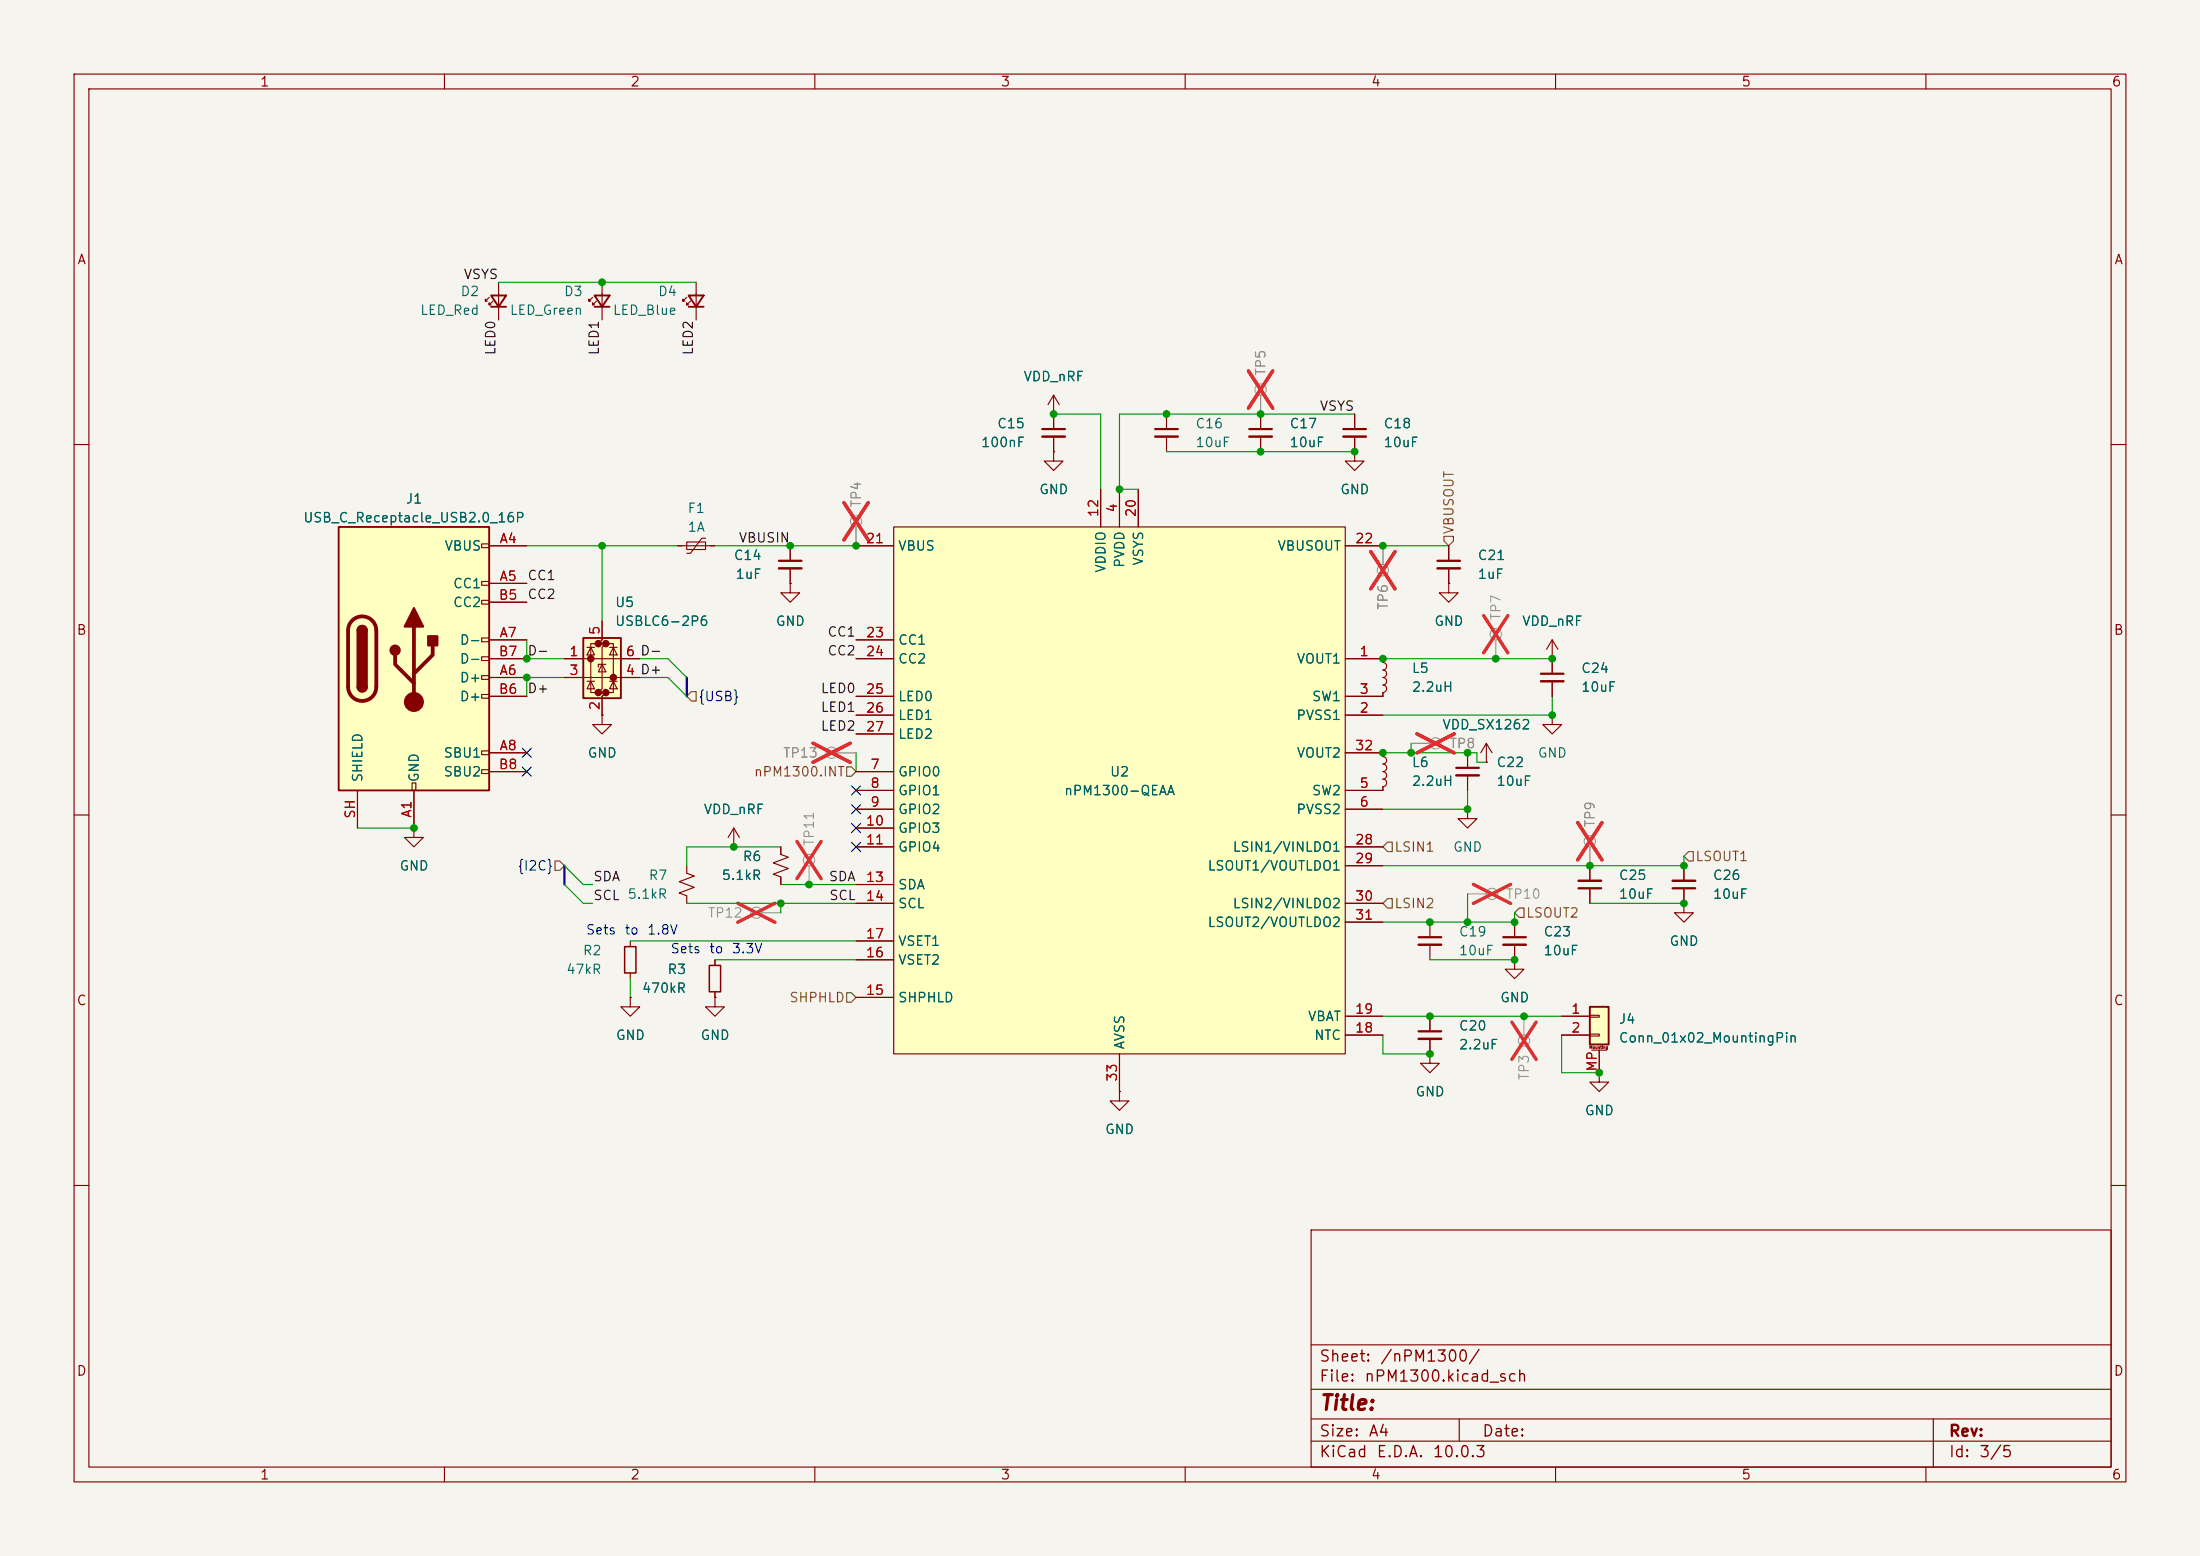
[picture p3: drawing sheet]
<svg xmlns="http://www.w3.org/2000/svg" width="297mm" height="210mm" viewBox="0 0 297 210" stroke-linecap="round" stroke-linejoin="round" font-family="sans-serif">
<path d="M0 0h297v210h-297z" fill="#f5f4ef" stroke="#f5f4ef" stroke-width=".14"/>
<g fill="none" stroke="#840000" stroke-width=".15">
<path d="M10 10h277v190h-277zM12 12h273v186h-273zM60 10v2M110 10v2M160 10v2M210 10v2M260 10v2M10 60h2M285 60h2M10 110h2M198.1 109.2v1.3h1.3l-1.3 1.3-1.3-1.3h1.3M198.1 109.2h.1"/>
<path d="M198.1 101.6v2M198.1 104.6v2.1M285 110h2M96.5 134.6v1.3h1.3l-1.3 1.3-1.3-1.3h1.3M96.5 134.6h.1M151.1 147.3v1.3h1.3l-1.3 1.3-1.2-1.3h1.2M151.1 147.3h.1M10 160h2M177 166h108v32h-108zM285 160h2M60 198v2M110 198v2"/>
<path d="M160 198v2M177 194.5h108M177 191.5h108M177 187.5h108M177 181.5h108M197 191.5v3M210 198v2M260 198v2M261 191.5v6.5"/>
</g>
<g fill="none" stroke="#9c9b98" stroke-width=".15">
<path d="M115.6 71.1v2.6"/>
<circle cx="115.6" cy="70.4" r=".76"/>
</g>
<path d="M113.9 67.8l3.3 5.1M117.2 67.8l-3.3 5.1" fill="none" stroke="#e12e31" stroke-width=".46"/>
<path d="M196.6 103.6h3" fill="none" stroke="#840000" stroke-width=".3"/>
<path d="M196.6 104.6h3" fill="none" stroke="#840000" stroke-width=".33"/>
<path d="M120.6 71.1h61v71.1h-61z" fill="#ffffc2"/>
<g fill="none" stroke="#840000" stroke-width=".15">
<path d="M115.6 73.7h5M120.6 71.1h61v71.1h-61zM148.6 66v5.1M151.1 66v5.1M153.7 66v5.1M181.6 73.7h5.1M115.6 88.9h5M115.6 94h5M115.6 86.4h5M115.6 96.5h5M115.6 99.1h5M181.6 88.9h5.1"/>
<path d="M181.6 94h5.1M181.6 96.5h5.1M55.9 111.8v1.2h1.2l-1.2 1.3-1.3-1.3h1.3M55.9 111.8h.1M92.7 116.8v1.1l1 .3-2 .8 2 .8-2 .7 1 .4v1M115.6 106.7h5M115.6 104.1h5M115.6 109.2h5M115.6 111.8h5M115.6 114.3h5M115.6 119.4h5M181.6 106.7h5.1"/>
<path d="M181.6 109.2h5.1M181.6 114.3h5.1M181.6 116.8h5.1M181.6 101.6h5.1M214.6 116.8v2.1M214.6 119.9v2M227.3 116.8v2.1M227.3 119.9v2M85.1 127v.8M85.1 131.3v.8M115.6 121.9h5M115.6 134.6h5"/>
<path d="M115.6 129.5h5M115.6 127h5M181.6 121.9h5.1M181.6 139.7h5.1M181.6 137.2h5.1M181.6 124.5h5.1M193 124.5v2M193 127.5v2M204.5 129.5v1.3h1.2l-1.2 1.3-1.3-1.3h1.3M204.5 129.5h.1M151.1 142.2v5.1"/>
</g>
<g fill="none" stroke="#9c9b98" stroke-width=".15">
<path d="M214.6 114.3v2.5"/>
<circle cx="214.6" cy="113.5" r=".76"/>
</g>
<path d="M213 111l3.3 5.1M216.3 111l-3.3 5.1" fill="none" stroke="#e12e31" stroke-width=".46"/>
<path d="M213.1 119.9h3.1M225.8 119.9h3.1M191.5 126.5h3.1" fill="none" stroke="#840000" stroke-width=".3"/>
<path d="M213.1 118.9h3.1M225.8 118.9h3.1M191.5 127.5h3.1" fill="none" stroke="#840000" stroke-width=".33"/>
<path d="M84.3 127.8h1.6v3.5h-1.6z" fill="none" stroke="#840000" stroke-width=".2"/>
<path d="M45.7 71.1h20.3v35.6h-20.3z" fill="#ffffc2"/>
<g fill="none" stroke="#840000" stroke-width=".15">
<path d="M67.3 38.1v5.1M66 40.1l-.5 .5v-.2v.2h.3M66.5 40.6l-.5 .5v-.2v.2h.3M142.2 55.9h.1M142.2 53.3l-.7 1.3M142.2 53.3l.8 1.3M142.2 53.3v4.6M142.2 58.9v2.1M65 73.4h1v.5h-1zM65 78.5h1v.5h-1zM66 73.7h5.1M66 78.7h5.1"/>
<path d="M106.7 78.7v1.3h1.2l-1.2 1.3-1.3-1.3h1.3M106.7 78.7h.1M142.2 61v1.2h1.3l-1.3 1.3-1.2-1.3h1.2M142.2 61h.1M65 81h1v.5h-1zM65 86.1h1v.5h-1zM65 88.6h1v.6h-1zM65 91.2h1v.5h-1zM65 93.7h1v.5h-1zM66 91.4h5.1M66 86.4h5.1M66 81.3h5.1"/>
<path d="M66 94h5.1M66 88.9h5.1M81.3 96.5v1.3h1.2l-1.2 1.3-1.3-1.3h1.3M81.3 96.5h.1M48.3 106.7v5.1M55.6 105.7h.5v1h-.5zM55.9 106.7v5.1M65 101.3h1v.6h-1zM65 103.9h1v.5h-1zM66 101.6h5.1M66 104.1h5.1M99.1 114.3h.1"/>
<path d="M99.1 111.8l-.8 1.2M99.1 111.8l.7 1.2M99.1 111.8v2.5M105.4 114.3v1l1 .4-2 .8 2 .7-2 .8 1 .4v1"/>
</g>
<path d="M66.3 39.9h2l-1 1.5zM66.3 41.4h2M45.7 71.1h20.3v35.6h-20.3zM48.3 85.1a.64 .64 0 0 1 .6-.6 .64 .64 0 0 1 .6 .6M48.3 92.7a.64 .64 0 0 0 .6 .6 .64 .64 0 0 0 .6-.6" fill="none" stroke="#840000" stroke-width=".25"/>
<path d="M47.5 83.8a1.9 1.9 0 0 1 2.1-.5 1.9 1.9 0 0 1 1.2 1.8v7.6a1.91 1.91 0 0 1-1.9 1.9 1.91 1.91 0 0 1-1.9-1.9v-7.6a1.9 1.9 0 0 1 .5-1.3zM53.3 88.4v1.3l2.6 2.5M55.9 84.6v10.1M58.4 87.1v1.3l-2.5 2.5" fill="none" stroke="#840000" stroke-width=".51"/>
<g fill="#840000" stroke="#840000" stroke-width=".25">
<path d="M48.3 85.1h1.2v7.6h-1.2z"/>
<path d="M48.4 84.6a.64 .64 0 0 1 .7-.1 .64 .64 0 0 1 .4 .6h-1.2z"/>
<path d="M48.3 92.7h1.2a.64 .64 0 0 1-.6 .6 .64 .64 0 0 1-.6-.6z"/>
<path d="M55.9 82l1.2 2.6h-2.5z"/>
<path d="M57.8 85.9h1.3v1.2h-1.3z"/>
<circle cx="53.3" cy="87.8" r=".63"/>
</g>
<circle cx="55.9" cy="94.7" r="1.27" fill="#840000" stroke="#840000" stroke-width=".15"/>
<path d="M140.7 57.9h3.1" fill="none" stroke="#840000" stroke-width=".3"/>
<path d="M140.7 58.9h3.1" fill="none" stroke="#840000" stroke-width=".33"/>
<path d="M78.7 86.1h5.1v8.1h-5.1z" fill="#ffffc2"/>
<g fill="#840000" stroke="#840000" stroke-width=".51">
<circle cx="79.8" cy="88.9" r=".25"/>
<circle cx="80.8" cy="86.9" r=".25"/>
<circle cx="80.8" cy="93.5" r=".25"/>
<circle cx="81.8" cy="86.9" r=".25"/>
<circle cx="81.8" cy="93.5" r=".25"/>
<circle cx="82.8" cy="91.4" r=".25"/>
</g>
<g fill="none" stroke="#840000" stroke-width=".15">
<path d="M81.3 38.1v5.1M94 38.1v5.1M80 40.1l-.5 .5v-.2v.2h.3M80.5 40.6l-.5 .5v-.2v.2h.3M92.7 40.1l-.5 .5v-.2v.2h.3M93.2 40.6l-.5 .5v-.2v.2h.3M157.5 55.9v2M157.5 58.9v2.1M91.4 73.7h5.1M92.7 73.2h2.5v1h-2.5zM95.2 72.6h-.5l-1.5 2.1h-.5M106.7 73.7v2"/>
<path d="M106.7 76.7v2M195.6 78.7v1.3h1.2l-1.2 1.3-1.3-1.3h1.3M195.6 78.7h.1M195.6 73.7v2M195.6 76.7v2M76.2 88.9h10.2M76.2 91.4h10.2M79.2 91.9h1.1M79.2 87.4h1.1M79.8 87.4l.5 1h-1.1zM79.8 91.9l.5 1.1h-1.1zM80.8 86.9h-1v6.6h1"/>
<path d="M81.3 83.8v2.6l-.5 .5h1l-.5 .5v5.6l-.5 .5h1l-.5 .5v2.5M81.3 89.7l.5 1h-1zM81.8 89.7h-1v.3M81.8 86.9h1v6.6h-1M82.3 91.9h1M82.3 87.4h1M82.8 87.4l.5 1h-1zM82.8 91.9l.5 1.1h-1zM193 137.2v2M227.3 121.9v1.3h1.3l-1.3 1.3-1.2-1.3h1.2M227.3 121.9h.1M193 142.2v1.3h1.3l-1.3 1.3-1.2-1.3h1.2"/>
<path d="M193 142.2h.1M193 140.2v2"/>
</g>
<path d="M80.3 39.9h2l-1 1.5zM93 39.9h2l-1 1.5zM80.3 41.4h2M93 41.4h2M78.7 86.1h5.1v8.1h-5.1z" fill="none" stroke="#840000" stroke-width=".25"/>
<path d="M156 57.9h3M105.2 75.7h3M194.1 75.7h3M191.5 139.2h3.1" fill="none" stroke="#840000" stroke-width=".3"/>
<path d="M156 58.9h3M105.2 76.7h3M194.1 76.7h3M191.5 140.2h3.1" fill="none" stroke="#840000" stroke-width=".33"/>
<g fill="none" stroke="#9c9b98" stroke-width=".15">
<path d="M186.7 73.7v2.5M201.9 86.4v2.5M109.2 116.8v2.6M113 101.6h2.6M205.7 137.2v2.5"/>
<circle cx="186.7" cy="77" r=".76"/>
<circle cx="201.9" cy="85.6" r=".76"/>
<circle cx="109.2" cy="116.1" r=".76"/>
<circle cx="112.3" cy="101.6" r=".76"/>
<circle cx="205.7" cy="140.5" r=".76"/>
</g>
<path d="M185.1 74.4l3.2 5.1M188.3 74.4l-3.2 5.1M200.3 83.1l3.3 5M203.6 83.1l-3.3 5M107.6 113.6l3.3 5M109.8 100.3l5 2.6M110.9 113.6l-3.3 5M114.8 100.3l-5 2.6M204.1 137.9l3.3 5.1M207.4 137.9l-3.3 5.1" fill="none" stroke="#e12e31" stroke-width=".46"/>
<path d="M214.6 135.9h2.6v5.1h-2.6z" fill="#ffffc2"/>
<path d="M214.6 135.9h2.6v5.1h-2.6z" fill="none" stroke="#840000" stroke-width=".25"/>
<g fill="none" stroke="#840000" stroke-width=".15">
<path d="M142.2 55.9h.1M142.2 55.9v2M142.2 58.9v2.1M170.2 55.9v2M170.2 58.9v2.1M182.9 55.9v2M182.9 58.9v2.1M66 73.7h5.1M66 78.7h5.1M106.7 78.7h.1M106.7 73.7v2M106.7 76.7v2"/>
<path d="M115.6 73.7h5M142.2 61h.1M148.6 66v5.1M151.1 66v5.1M153.7 66v5.1M181.6 73.7h5.1M182.9 61v1.2h1.2l-1.2 1.3-1.3-1.3h1.3M182.9 61h.1M195.6 78.7h.1M195.6 73.7v2M195.6 76.7v2M66 91.4h5.1"/>
<path d="M66 86.4h5.1M66 81.3h5.1M66 94h5.1M66 88.9h5.1M76.2 91.4h2.5M76.2 88.9h2.5M81.3 96.5h.1M81.3 83.8v2.6M81.3 94v2.5M83.8 91.4h2.6M83.8 88.9h2.6M115.6 86.4h5"/>
<path d="M115.6 94h5M115.6 88.9h5M115.6 96.5h5M115.6 99.1h5M181.6 88.9h5.1v.5a.51 .51 0 0 1 .5 .5 .51 .51 0 0 1-.5 .5 .5 .5 0 0 1 .5 .5 .5 .5 0 0 1-.5 .5 .51 .51 0 0 1 .5 .5 .51 .51 0 0 1-.5 .6M181.6 96.5h5.1M186.7 92.5a.5 .5 0 0 1 .5 .5 .5 .5 0 0 1-.5 .5M186.7 93.5v.5h-5.1M209.5 88.9h.1M209.5 96.5v1.3h1.3l-1.3 1.3-1.2-1.3h1.2M209.5 96.5h.1M209.5 86.4v4.5"/>
<path d="M209.5 91.9v2.1M209.5 86.4l-.7 1.2M209.5 86.4l.8 1.2M48.3 106.7v5.1M55.9 111.8h.1M55.9 106.7v5.1M66 101.6h5.1M66 104.1h5.1M99.1 114.3h.1M105.4 114.3v1M105.4 118.4v1M115.6 104.1h5"/>
<path d="M115.6 106.7h5M115.6 109.2h5M115.6 111.8h5M115.6 114.3h5M115.6 119.4h5M181.6 101.6h5.1v.5M181.6 109.2h5.1M181.6 114.3h5.1M181.6 116.8h5.1M186.7 105.1a.51 .51 0 0 1 .5 .6 .51 .51 0 0 1-.5 .5v.5h-5.1M186.7 103.1a.51 .51 0 0 1 .5 .5 .51 .51 0 0 1-.5 .5 .51 .51 0 0 1 .5 .6 .51 .51 0 0 1-.5 .5M186.7 102.1a.5 .5 0 0 1 .5 .5 .5 .5 0 0 1-.5 .5"/>
<path d="M198.1 101.6v2M198.1 104.6v2.1M200.7 102.9h.1M200.7 100.3l-.8 1.3M200.7 100.3l.7 1.3M200.7 100.3v2.6M214.6 116.8v2.1M214.6 119.9v2M227.3 116.8v2.1M227.3 119.9v2M85.1 134.6v1.3h1.3l-1.3 1.3-1.3-1.3h1.3M85.1 134.6h.1"/>
<path d="M96.5 134.6h.1M96.5 129.5v.8M96.5 133.9v.7M115.6 121.9h5M115.6 134.6h5M115.6 129.5h5M115.6 127h5M181.6 137.2h5.1M181.6 139.7h5.1M181.6 121.9h5.1M181.6 124.5h5.1M193 137.2v2"/>
<path d="M204.5 129.5h.1M204.5 124.5v2M204.5 127.5v2M210.8 137.2h3.8M210.8 139.7h3.8M214.6 137h1.3v.3h-1.3zM214.6 139.6h1.3v.2h-1.3zM227.3 121.9h.1M151.1 147.3h.1M151.1 142.2v5.1M193 142.2h.1M193 140.2v2"/>
<path d="M214.9 141.7h2M215.9 144.8v1.3h1.3l-1.3 1.2-1.3-1.2h1.3M215.9 144.8h.1M215.9 141.7v3.1"/>
</g>
<g fill="none" stroke="#9c9b98" stroke-width=".15">
<path d="M170.2 53.3v2.6M115.6 71.1v2.6M186.7 73.7v2.5M113 101.6h2.6M190.5 100.3h2.5M214.6 114.3v2.5M102.9 123.2h2.5M198.1 120.7h2.6"/>
<circle cx="170.2" cy="52.6" r=".76"/>
<circle cx="193.8" cy="100.3" r=".76"/>
<circle cx="102.1" cy="123.2" r=".76"/>
<circle cx="201.4" cy="120.6" r=".76"/>
</g>
<g fill="none" stroke="#e12e31" stroke-width=".46">
<path d="M168.5 50.1l3.3 5M171.8 50.1l-3.3 5M113.9 67.8l3.3 5.1M117.2 67.8l-3.3 5.1M185.1 74.4l3.2 5.1M188.3 74.4l-3.2 5.1M191.3 99l5 2.6M196.3 99l-5 2.6M109.8 100.3l5 2.6M114.8 100.3l-5 2.6M198.9 119.4l5 2.5M203.9 119.4l-5 2.5"/>
<path d="M213 111l3.3 5.1M216.3 111l-3.3 5.1M99.6 121.9l5 2.6M104.6 121.9l-5 2.6"/>
</g>
<path d="M168.7 57.9h3M181.4 57.9h3M208 90.9h3.1M202.9 126.5h3.1" fill="none" stroke="#840000" stroke-width=".3"/>
<path d="M168.7 58.9h3M181.4 58.9h3M208 91.9h3.1M202.9 127.5h3.1" fill="none" stroke="#840000" stroke-width=".33"/>
<path d="M95.8 130.3h1.5v3.6h-1.5z" fill="none" stroke="#840000" stroke-width=".2"/>
<path d="M194.9 72.4h1.3v.6l-.6 .7-.7-.7zM93.3 93.3h.7v1.3h-.7l-.6-.6zM74.9 116.2h.7l.6 .6-.6 .7h-.7zM114.3 103.5h.6l.7 .6-.7 .7h-.6zM186.7 114.3l.6-.6h.7v1.2h-.7zM228 114.9h.6v1.3h-.6l-.7-.6zM114.3 134h.6l.7 .6-.7 .7h-.6zM187.3 121.3h.7v1.3h-.7l-.6-.7zM205.1 122.6h.6v1.2h-.6l-.6-.6z" fill="none" stroke="#725600" stroke-width=".15"/>
<path d="M92.7 91.4v2.6M76.2 116.8v2.6" fill="none" stroke="#000084" stroke-width=".3"/>
<g fill="none" stroke="#009600" stroke-width=".15">
<path d="M67.3 38.1h26.7M142.2 55.9h6.4v10.1M182.9 55.9h-31.8v10.1h2.6M71.1 73.7h20.3M81.3 73.7v10.1M96.5 73.7h19.1M157.5 61h25.4M186.7 73.7h8.9M71.1 86.4v2.5h5.1M76.2 91.4h-5.1v2.6M86.4 88.9h3.8l2.5 2.5M86.4 91.4h3.8l2.5 2.6"/>
<path d="M186.7 88.9h22.8M209.5 94v2.5h-22.8M48.3 111.8h7.6M76.2 116.8l2.5 2.6h1.3M76.2 119.4l2.5 2.5h1.3M105.4 119.4h10.2M105.4 114.3h-12.7v2.5M115.6 101.6v2.5M186.7 101.6h12.7v1.3h1.3M190.5 100.3v1.3M198.1 106.7v2.5h-11.4M227.3 115.6v1.2h-40.6"/>
<path d="M85.1 132.1v2.5M85.1 127h30.5M92.7 121.9h22.9M96.5 129.5h19.1M105.4 121.9v1.3M186.7 137.2h24.1M186.7 139.7v2.5h6.3M193 129.5h11.5M198.1 120.7v3.8M204.5 123.2v1.3h-17.8M210.8 139.7v5.1h5.1M214.6 121.9h12.7"/>
</g>
<path d="M70.5 103.5l1.2 1.2M70.5 101l1.2 1.2M71.7 103.5l-1.2 1.2M71.7 101l-1.2 1.2M115 108.6l1.2 1.2M115 111.2l1.2 1.2M115 113.7l1.2 1.2M115 106.1l1.2 1.2M116.2 108.6l-1.2 1.2M116.2 111.2l-1.2 1.2M116.2 113.7l-1.2 1.2M116.2 106.1l-1.2 1.2" fill="none" stroke="#000084" stroke-width=".15"/>
<g fill="#009600" stroke="#009600" stroke-width=".14">
<circle cx="186.7" cy="101.6" r=".46"/>
<circle cx="198.1" cy="101.6" r=".46"/>
<circle cx="190.5" cy="101.6" r=".46"/>
<circle cx="186.7" cy="88.9" r=".46"/>
<circle cx="170.2" cy="55.9" r=".46"/>
<circle cx="170.2" cy="61" r=".46"/>
<circle cx="186.7" cy="73.7" r=".46"/>
<circle cx="182.9" cy="61" r=".46"/>
<circle cx="209.5" cy="88.9" r=".46"/>
<circle cx="201.9" cy="88.9" r=".46"/>
<circle cx="209.5" cy="96.5" r=".46"/>
<circle cx="55.9" cy="111.8" r=".46"/>
<circle cx="99.1" cy="114.3" r=".46"/>
<circle cx="106.7" cy="73.7" r=".46"/>
<circle cx="151.1" cy="66" r=".46"/>
<circle cx="157.5" cy="55.9" r=".46"/>
<circle cx="142.2" cy="55.9" r=".46"/>
<circle cx="115.6" cy="73.7" r=".46"/>
<circle cx="227.3" cy="121.9" r=".46"/>
<circle cx="227.3" cy="116.8" r=".46"/>
<circle cx="193" cy="124.5" r=".46"/>
<circle cx="198.1" cy="124.5" r=".46"/>
<circle cx="204.5" cy="129.5" r=".46"/>
<circle cx="205.7" cy="137.2" r=".46"/>
<circle cx="215.9" cy="144.8" r=".46"/>
<circle cx="193" cy="137.2" r=".46"/>
<circle cx="193" cy="142.2" r=".46"/>
<circle cx="204.5" cy="124.5" r=".46"/>
<circle cx="214.6" cy="116.8" r=".46"/>
<circle cx="198.1" cy="109.2" r=".46"/>
<circle cx="81.3" cy="73.7" r=".46"/>
<circle cx="71.1" cy="88.9" r=".46"/>
<circle cx="71.1" cy="91.4" r=".46"/>
<circle cx="81.3" cy="38.1" r=".46"/>
<circle cx="109.2" cy="119.4" r=".46"/>
<circle cx="105.4" cy="121.9" r=".46"/>
</g>
<text font-size="2" fill="#840000" x="178" y="190.8">Title:</text>
<g font-size="1.5" fill="#840000">
<text x="178" y="184.2">Sheet:</text>
<text x="186.2" y="184.2">/nPM1300/</text>
<text x="178" y="186.9">File:</text>
<text x="184.1" y="186.9">nPM1300.kicad_sch</text>
<text x="178" y="197.1">KiCad</text>
<text x="178" y="194.3">Size:</text>
<text x="184.7" y="194.3">A4</text>
<text x="185.7" y="197.1">E.D.A.</text>
<text x="193.3" y="197.1">10.0.3</text>
<text x="200" y="194.3">Date:</text>
<text x="263" y="194.3">Rev:</text>
<text x="263" y="197.1">Id:</text>
<text x="267.1" y="197.1">3/5</text>
</g>
<g font-size="1.3" fill="#840000">
<text x="35" y="12">1</text>
<text x="85" y="12">2</text>
<text x="135" y="12">3</text>
<text x="185" y="12">4</text>
<text x="235" y="12">5</text>
<text x="285" y="12">6</text>
<text x="10.3" y="36">A</text>
<text x="285.3" y="36">A</text>
<text x="10.3" y="86">B</text>
<text x="285.3" y="86">B</text>
<text x="10.3" y="136">C</text>
<text x="285.3" y="136">C</text>
<text x="10.3" y="186">D</text>
<text x="285.3" y="186">D</text>
<text x="35" y="200">1</text>
<text x="85" y="200">2</text>
<text x="135" y="200">3</text>
<text x="185" y="200">4</text>
<text x="235" y="200">5</text>
<text x="285" y="200">6</text>
</g>
<g font-size="1.3" fill="#006464">
<text x="62.1" y="40.3">D2</text>
<text x="76" y="40.3">D3</text>
<text x="88.7" y="40.3">D4</text>
<text x="56.6" y="42.8">LED_Red</text>
<text x="68.7" y="42.8">LED_Green</text>
<text x="82.6" y="42.8">LED_Blue</text>
<text x="138.1" y="51.8">VDD_nRF</text>
<text x="134.5" y="58.1">C15</text>
<text x="161.3" y="58.1">C16</text>
<text x="174" y="58.1">C17</text>
<text x="186.7" y="58.1">C18</text>
<text x="132.4" y="60.7">100nF</text>
<text x="161.3" y="60.7">10uF</text>
<text x="174" y="60.7">10uF</text>
<text x="186.7" y="60.7">10uF</text>
<text x="40.8" y="70.8">USB_C_Receptacle_USB2.0_16P</text>
<text x="54.7" y="68.3">J1</text>
<text x="92.7" y="69.6">F1</text>
<text x="140.2" y="67">GND</text>
<text x="180.8" y="67">GND</text>
<text x="59.9" y="74.6">VBUS</text>
<text x="92.7" y="72.1">1A</text>
<text x="99" y="75.9">C14</text>
<text x="121.2" y="74.6">VBUS</text>
<text x="149.6" y="77.4" transform="rotate(-90 149.6 77.4)">VDDIO</text>
<text x="152.1" y="76.7" transform="rotate(-90 152.1 76.7)">PVDD</text>
<text x="154.6" y="76.4" transform="rotate(-90 154.6 76.4)">VSYS</text>
<text x="172.4" y="74.6">VBUSOUT</text>
<text x="199.4" y="75.9">C21</text>
<text x="61.1" y="79.7">CC1</text>
<text x="61.1" y="82.3">CC2</text>
<text x="82.9" y="82.3">U5</text>
<text x="99.2" y="78.4">1uF</text>
<text x="199.4" y="78.4">1uF</text>
<text x="62" y="87.3">D-</text>
<text x="62" y="89.9">D-</text>
<text x="82.9" y="84.8">USBLC6-2P6</text>
<text x="104.6" y="84.8">GND</text>
<text x="121.2" y="87.3">CC1</text>
<text x="121.2" y="89.9">CC2</text>
<text x="175" y="89.9">VOUT1</text>
<text x="193.5" y="84.8">GND</text>
<text x="205.4" y="84.8">VDD_nRF</text>
<text x="62" y="92.4">D+</text>
<text x="62" y="95">D+</text>
<text x="121.2" y="95">LED0</text>
<text x="177" y="95">SW1</text>
<text x="190.5" y="93.7">2.2uH</text>
<text x="190.5" y="91.1">L5</text>
<text x="213.4" y="91.1">C24</text>
<text x="213.4" y="93.7">10uF</text>
<text x="121.2" y="97.5">LED1</text>
<text x="121.2" y="100">LED2</text>
<text x="174.9" y="97.5">PVSS1</text>
<text x="194.6" y="98.8">VDD_SX1262</text>
<text x="49.2" y="105.7" transform="rotate(-90 49.2 105.7)">SHIELD</text>
<text x="56.9" y="105.7" transform="rotate(-90 56.9 105.7)">GND</text>
<text x="59.8" y="102.6">SBU1</text>
<text x="59.8" y="105.1">SBU2</text>
<text x="79.2" y="102.6">GND</text>
<text x="121.2" y="105.1">GPIO0</text>
<text x="121.2" y="107.7">GPIO1</text>
<text x="143.6" y="107.7">nPM1300-QEAA</text>
<text x="149.8" y="105.1">U2</text>
<text x="175" y="102.6">VOUT2</text>
<text x="177" y="107.7">SW2</text>
<text x="190.5" y="106.4">2.2uH</text>
<text x="190.5" y="103.8">L6</text>
<text x="201.9" y="103.8">C22</text>
<text x="201.9" y="106.4">10uF</text>
<text x="207.5" y="102.6">GND</text>
<text x="94.9" y="110.2">VDD_nRF</text>
<text x="121.2" y="110.2">GPIO2</text>
<text x="121.2" y="112.7">GPIO3</text>
<text x="174.9" y="110.2">PVSS2</text>
<text x="53.8" y="117.8">GND</text>
<text x="87.5" y="119.1">R7</text>
<text x="97.3" y="119.1">5.1kR</text>
<text x="100.2" y="116.5">R6</text>
<text x="121.2" y="115.3">GPIO4</text>
<text x="162.9" y="117.8">LSOUT1/VOUTLDO1</text>
<text x="166.3" y="115.3">LSIN1/VINLDO1</text>
<text x="196.1" y="115.3">GND</text>
<text x="218.4" y="119.1">C25</text>
<text x="231.1" y="119.1">C26</text>
<text x="84.6" y="121.6">5.1kR</text>
<text x="121.2" y="120.4">SDA</text>
<text x="121.2" y="122.9">SCL</text>
<text x="162.9" y="125.4">LSOUT2/VOUTLDO2</text>
<text x="166.3" y="122.9">LSIN2/VINLDO2</text>
<text x="218.4" y="121.6">10uF</text>
<text x="231.1" y="121.6">10uF</text>
<text x="76.3" y="131.8">47kR</text>
<text x="78.6" y="129.2">R2</text>
<text x="90" y="131.8">R3</text>
<text x="121.2" y="130.5">VSET2</text>
<text x="121.2" y="128">VSET1</text>
<text x="196.9" y="126.7">C19</text>
<text x="196.9" y="129.2">10uF</text>
<text x="208.3" y="126.7">C23</text>
<text x="208.3" y="129.2">10uF</text>
<text x="225.3" y="128">GND</text>
<text x="86.6" y="134.3">470kR</text>
<text x="121.2" y="135.6">SHPHLD</text>
<text x="202.4" y="135.6">GND</text>
<text x="83.1" y="140.7">GND</text>
<text x="94.5" y="140.7">GND</text>
<text x="152.1" y="141.7" transform="rotate(-90 152.1 141.7)">AVSS</text>
<text x="176.5" y="138.1">VBAT</text>
<text x="177.3" y="140.7">NTC</text>
<text x="196.9" y="139.4">C20</text>
<text x="196.9" y="141.9">2.2uF</text>
<text x="218.4" y="138.5">J4</text>
<text x="218.4" y="141">Conn_01x02_MountingPin</text>
<text x="191" y="148.3">GND</text>
<text x="149.1" y="153.4">GND</text>
<text x="213.9" y="150.8">GND</text>
</g>
<g font-size="1.3" fill="#0f0f0f">
<text x="62.5" y="38">VSYS</text>
<text x="67.2" y="48" transform="rotate(-90 67.2 48)">LED0</text>
<text x="81.2" y="48" transform="rotate(-90 81.2 48)">LED1</text>
<text x="93.9" y="48" transform="rotate(-90 93.9 48)">LED2</text>
<text x="178.1" y="55.8">VSYS</text>
<text x="99.6" y="73.5">VBUSIN</text>
<text x="71.1" y="78.6">CC1</text>
<text x="71.1" y="81.2">CC2</text>
<text x="71.1" y="88.8">D-</text>
<text x="111.6" y="86.2">CC1</text>
<text x="111.6" y="88.8">CC2</text>
<text x="71.1" y="93.9">D+</text>
<text x="110.7" y="93.9">LED0</text>
<text x="110.7" y="98.9">LED2</text>
<text x="110.7" y="96.4">LED1</text>
<text x="80" y="119.3">SDA</text>
<text x="111.8" y="119.3">SDA</text>
<text x="80" y="121.8">SCL</text>
<text x="111.9" y="121.8">SCL</text>
</g>
<g font-size="1.3" fill="#939391">
<text x="171.2" y="50.8" transform="rotate(-90 171.2 50.8)">TP5</text>
<text x="116.5" y="68.6" transform="rotate(-90 116.5 68.6)">TP4</text>
<text x="187.7" y="82.4" transform="rotate(-90 187.7 82.4)">TP6</text>
<text x="202.9" y="83.8" transform="rotate(-90 202.9 83.8)">TP7</text>
<text x="195.6" y="101.3">TP8</text>
<text x="105.6" y="102.6">TP13</text>
<text x="215.6" y="111.8" transform="rotate(-90 215.6 111.8)">TP9</text>
<text x="110.2" y="114.3" transform="rotate(-90 110.2 114.3)">TP11</text>
<text x="95.5" y="124.2">TP12</text>
<text x="203.2" y="121.6">TP10</text>
<text x="206.7" y="145.9" transform="rotate(-90 206.7 145.9)">TP3</text>
</g>
<g font-size="1.3" fill="#a90000">
<text x="148.6" y="69.9" transform="rotate(-90 148.6 69.9)">12</text>
<text x="151.1" y="69.3" transform="rotate(-90 151.1 69.3)">4</text>
<text x="153.6" y="69.9" transform="rotate(-90 153.6 69.9)">20</text>
<text x="67.3" y="73.6">A4</text>
<text x="116.8" y="73.6">21</text>
<text x="182.8" y="73.6">22</text>
<text x="67.2" y="81.3">B5</text>
<text x="67.3" y="78.7">A5</text>
<text x="67.2" y="88.9">B7</text>
<text x="67.3" y="86.3">A7</text>
<text x="76.8" y="88.9">1</text>
<text x="81.3" y="85.8" transform="rotate(-90 81.3 85.8)">5</text>
<text x="84.4" y="88.9">6 D-</text>
<text x="84.4" y="88.9">6</text>
<text x="116.8" y="86.3">23</text>
<text x="116.8" y="88.9">24</text>
<text x="183.4" y="88.9">1</text>
<text x="67.2" y="94">B6</text>
<text x="67.3" y="91.4">A6</text>
<text x="76.8" y="91.4">3</text>
<text x="81.3" y="96" transform="rotate(-90 81.3 96)">2</text>
<text x="84.4" y="91.4">4 D+</text>
<text x="84.4" y="91.4">4</text>
<text x="116.8" y="94">25</text>
<text x="183.4" y="94">3</text>
<text x="67.3" y="101.6">A8</text>
<text x="116.8" y="96.5">26</text>
<text x="116.8" y="99">27</text>
<text x="182.8" y="101.6">32</text>
<text x="183.4" y="96.5">2</text>
<text x="67.2" y="104.1">B8</text>
<text x="117.4" y="104.1">7</text>
<text x="117.4" y="106.7">8</text>
<text x="183.4" y="106.7">5</text>
<text x="48.2" y="110.6" transform="rotate(-90 48.2 110.6)">SH</text>
<text x="55.9" y="110.5" transform="rotate(-90 55.9 110.5)">A1</text>
<text x="116.8" y="111.7">10</text>
<text x="117.4" y="109.2">9</text>
<text x="183.4" y="109.2">6</text>
<text x="116.8" y="114.3">11</text>
<text x="116.8" y="119.4">13</text>
<text x="182.8" y="116.8">29</text>
<text x="182.8" y="114.3">28</text>
<text x="116.8" y="121.9">14</text>
<text x="182.8" y="121.9">30</text>
<text x="182.8" y="124.4">31</text>
<text x="116.8" y="129.5">16</text>
<text x="116.8" y="127">17</text>
<text x="116.8" y="134.6">15</text>
<text x="182.8" y="137.1">19</text>
<text x="212" y="137.1">1</text>
<text x="182.8" y="139.7">18</text>
<text x="212" y="139.7">2</text>
<text x="151.1" y="146.1" transform="rotate(-90 151.1 146.1)">33</text>
<text x="215.9" y="144.7" transform="rotate(-90 215.9 144.7)">MP</text>
</g>
<g font-size="1.3" fill="#725600">
<text x="196.6" y="72.2" transform="rotate(-90 196.6 72.2)">VBUSOUT</text>
<text x="101.7" y="105.1">nPM1300.INT</text>
<text x="188.2" y="115.3">LSIN1</text>
<text x="228.8" y="116.5">LSOUT1</text>
<text x="188.2" y="122.9">LSIN2</text>
<text x="205.9" y="124.2">LSOUT2</text>
<text x="106.5" y="135.6">SHPHLD</text>
</g>
<g font-size="1.3" fill="#000084">
<text x="94.2" y="95">{USB}</text>
<text x="69.8" y="117.8">{I2C}</text>
</g>
<g font-size="1.3" fill="#0000c2">
<text x="79" y="126.5">Sets</text>
<text x="84.2" y="126.5">to</text>
<text x="87.3" y="126.5">1.8V</text>
<text x="90.4" y="129">Sets</text>
<text x="95.7" y="129">to</text>
<text x="98.7" y="129">3.3V</text>
</g>
<text font-size=".4" fill="#840000" x="214.5" y="141.6">Mounting</text>
</svg>
